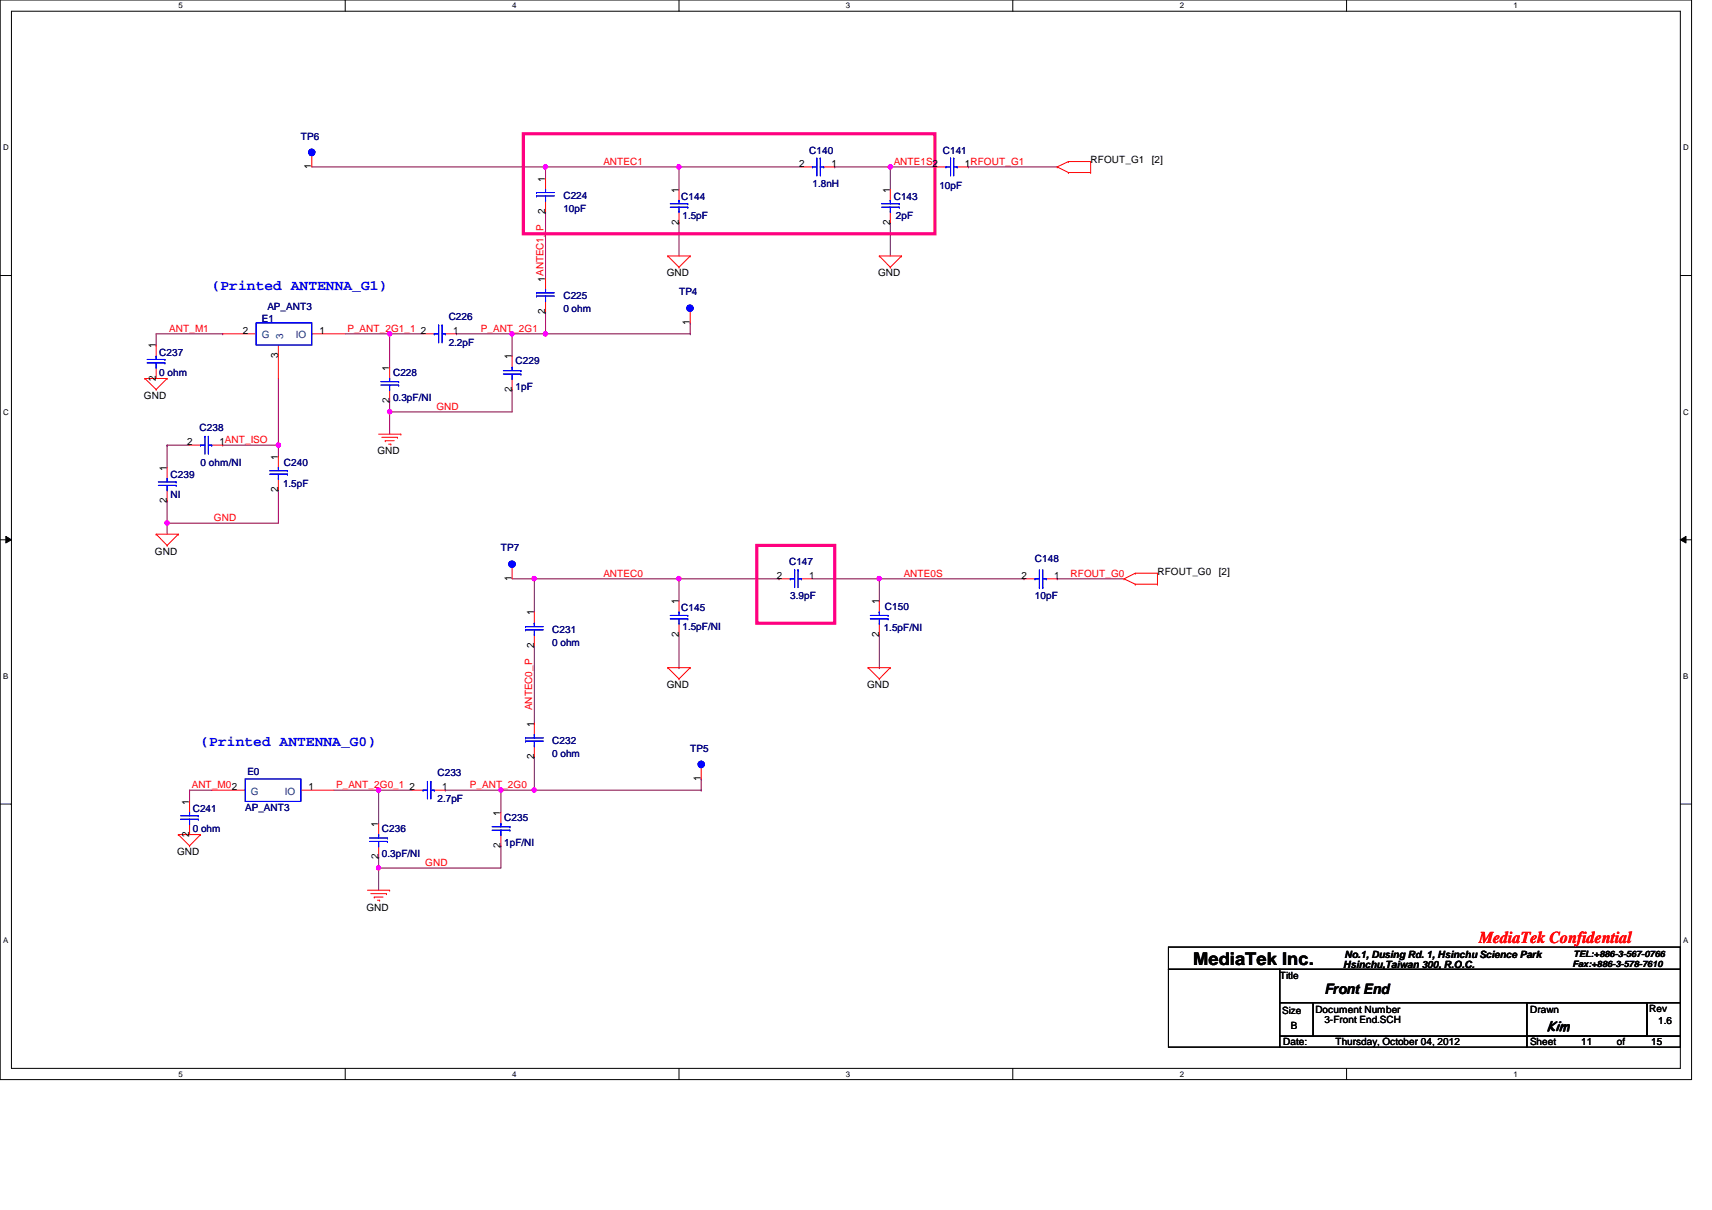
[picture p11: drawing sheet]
<svg xmlns="http://www.w3.org/2000/svg" width="297mm" height="210mm" viewBox="0 0 297 210" stroke-linecap="round" stroke-linejoin="round" font-family="sans-serif">
<path d="M0 0h293.5v187.3h-293.5zM2 1.9h289.5v183.4h-289.5z" fill="none" stroke="#000" stroke-width=".17"/>
<g fill="#fff">
<path d="M30.9 .2h.8v1.5h-.8z"/>
<path d="M30.9 185.5h.8v1.6h-.8z"/>
</g>
<path d="M59.9 0v1.9M59.9 185.3v2" fill="none" stroke="#000" stroke-width=".17"/>
<g fill="#fff">
<path d="M88.9 .2h.7v1.5h-.7z"/>
<path d="M88.9 185.5h.7v1.6h-.7z"/>
</g>
<path d="M117.8 0v1.9M117.8 185.3v2" fill="none" stroke="#000" stroke-width=".17"/>
<g fill="#fff">
<path d="M146.8 .2h.7v1.5h-.7z"/>
<path d="M146.8 185.5h.7v1.6h-.7z"/>
</g>
<path d="M175.7 0v1.9M175.7 185.3v2" fill="none" stroke="#000" stroke-width=".17"/>
<g fill="#fff">
<path d="M204.7 .2h.7v1.5h-.7z"/>
<path d="M204.7 185.5h.7v1.6h-.7z"/>
</g>
<path d="M233.6 0v1.9M233.6 185.3v2" fill="none" stroke="#000" stroke-width=".17"/>
<g fill="#fff">
<path d="M262.6 .2h.8v1.5h-.8z"/>
<path d="M262.6 185.5h.8v1.6h-.8z"/>
<path d="M.5 24.8h1v1.6h-1z"/>
<path d="M292.1 24.8h.9v1.6h-.9z"/>
<path d="M.5 70.7h1v1.5h-1z"/>
<path d="M292.1 70.7h.9v1.5h-.9z"/>
</g>
<path d="M0 47.8h2M291.5 47.8h2" fill="none" stroke="#000" stroke-width=".17"/>
<g fill="#fff">
<path d="M.5 116.5h.9v1.6h-.9z"/>
<path d="M292.1 116.5h.8v1.6h-.8z"/>
</g>
<path d="M0 93.6h2M1 93l1 .6-1 .6zM291.5 93.6l1-.6v1.2zM291.5 93.6h2" fill="none" stroke="#000" stroke-width=".17"/>
<path d="M1 93l1 .6-1 .6zM291.5 93.6l1-.6v1.2z" fill="#000"/>
<g fill="#fff">
<path d="M.5 162.4h.9v1.5h-.9z"/>
<path d="M292.1 162.4h.8v1.5h-.8z"/>
</g>
<path d="M0 139.5h2M291.5 139.5h2" fill="none" stroke="#000" stroke-width=".17"/>
<path d="M117.8 115.8h.1M117.8 100.4h.1M117.8 100.4v3.9M117.8 110.1v5.7" fill="none" stroke="#800040" stroke-width=".17"/>
<circle cx="117.8" cy="100.4" r=".38" fill="#f0f"/>
<circle cx="117.8" cy="100.4" r=".38" fill="none" stroke="#f0f" stroke-width=".17"/>
<path d="M92.7 100.4h25.1M117.8 100.4h.1" fill="none" stroke="#800040" stroke-width=".17"/>
<circle cx="92.7" cy="100.4" r=".38" fill="#f0f"/>
<circle cx="92.7" cy="100.4" r=".38" fill="none" stroke="#f0f" stroke-width=".17"/>
<path d="M141 100.4h11.6M152.6 100.4h.1" fill="none" stroke="#800040" stroke-width=".17"/>
<circle cx="152.5" cy="100.4" r=".38" fill="#f0f"/>
<circle cx="152.5" cy="100.4" r=".38" fill="none" stroke="#f0f" stroke-width=".17"/>
<path d="M152.6 115.8h.1M152.6 110.1v5.7M65.7 137.1h.1M65.7 137.1h5.8M65.7 150.6h.1M65.7 150.6v3.8M65.7 150.6h21.2" fill="none" stroke="#800040" stroke-width=".17"/>
<circle cx="65.7" cy="150.6" r=".37" fill="#f0f"/>
<circle cx="65.7" cy="150.6" r=".37" fill="none" stroke="#f0f" stroke-width=".17"/>
<path d="M58 137.1h7.7M65.7 137.1h.1M65.7 137.1v5.8M86.9 137.1h.1M86.9 137.1v3.8M86.9 146.7h.1M86.9 146.7v3.9" fill="none" stroke="#800040" stroke-width=".17"/>
<circle cx="65.7" cy="137" r=".37" fill="#f0f"/>
<circle cx="65.7" cy="137" r=".37" fill="none" stroke="#f0f" stroke-width=".17"/>
<path d="M77.3 137.1h.1M77.3 137.1h9.6M121.7 135.1h.1M121.7 135.1v2M65.7 148.7h.1M65.7 148.7v1.9" fill="none" stroke="#800040" stroke-width=".17"/>
<circle cx="86.9" cy="137" r=".37" fill="#f0f"/>
<circle cx="86.9" cy="137" r=".37" fill="none" stroke="#f0f" stroke-width=".17"/>
<path d="M86.9 137.1h5.8M92.7 137.1h.1M92.7 131.3h.1M92.7 131.3v5.8" fill="none" stroke="#800040" stroke-width=".17"/>
<circle cx="92.7" cy="137" r=".37" fill="#f0f"/>
<circle cx="92.7" cy="137" r=".37" fill="none" stroke="#f0f" stroke-width=".17"/>
<path d="M154.5 29h.1M154.5 29h7.7M88.9 100.4h3.8M92.7 100.4h.1M92.7 100.4v5.8M92.7 112v13.5M92.7 125.5h.1M92.7 137.1h29M121.7 137.1h.1" fill="none" stroke="#800040" stroke-width=".17"/>
<circle cx="154.5" cy="29" r=".38" fill="#f0f"/>
<circle cx="154.5" cy="29" r=".38" fill="none" stroke="#f0f" stroke-width=".17"/>
<g fill="none" stroke="#800040" stroke-width=".17">
<path d="M117.8 29h.1M117.8 38.6h.1M117.8 29h21.3M117.8 29v3.9M117.8 38.6v5.8M154.5 38.6h.1M154.5 38.6v5.8M168 29h.1M168 29h15.4M27.1 57.9h11.5M38.6 57.9h.1M67.6 57.9h.1"/>
<path d="M67.6 57.9h5.8M67.6 71.5h.1M67.6 71.5v3.8M67.6 71.5h21.3"/>
</g>
<circle cx="67.6" cy="71.4" r=".38" fill="#f0f"/>
<circle cx="67.6" cy="71.4" r=".38" fill="none" stroke="#f0f" stroke-width=".17"/>
<path d="M59.9 57.9h7.7M67.6 57.9h.1M67.6 57.9v5.8M88.9 57.9h.1M88.9 57.9v3.9M88.9 67.6h.1M88.9 67.6v3.9" fill="none" stroke="#800040" stroke-width=".17"/>
<circle cx="67.6" cy="57.9" r=".38" fill="#f0f"/>
<circle cx="67.6" cy="57.9" r=".38" fill="none" stroke="#f0f" stroke-width=".17"/>
<g fill="none" stroke="#800040" stroke-width=".17">
<path d="M154.5 29h.1M154.5 29v3.9M119.8 56h.1M119.8 56v1.9M29 77.2h.1M29 77.2h3.9M29 77.2v3.9M38.6 77.2h.1M38.6 77.2h9.7M29 90.8h.1M29 90.8v1.9M48.3 85h.1"/>
<path d="M48.3 85v5.8h-19.3"/>
</g>
<circle cx="29" cy="90.7" r=".38" fill="#f0f"/>
<circle cx="29" cy="90.7" r=".38" fill="none" stroke="#f0f" stroke-width=".17"/>
<path d="M48.3 77.2h.1M48.3 77.2v2" fill="none" stroke="#800040" stroke-width=".17"/>
<circle cx="48.3" cy="77.2" r=".38" fill="#f0f"/>
<circle cx="48.3" cy="77.2" r=".38" fill="none" stroke="#f0f" stroke-width=".17"/>
<path d="M79.2 57.9h.1M79.2 57.9h9.7M67.6 69.5h.1M67.6 69.5v2" fill="none" stroke="#800040" stroke-width=".17"/>
<circle cx="88.8" cy="57.9" r=".38" fill="#f0f"/>
<circle cx="88.8" cy="57.9" r=".38" fill="none" stroke="#f0f" stroke-width=".17"/>
<path d="M144.8 29h.1M144.8 29h9.7M27.1 59.9h.1M27.1 57.9v2M88.9 57.9h5.8M94.7 57.9h.1M94.7 54.1h.1M94.7 54.1v3.8M48.3 77.2h.1M48.3 65.7v11.5M29 86.9h.1M29 86.9v3.9" fill="none" stroke="#800040" stroke-width=".17"/>
<circle cx="94.6" cy="57.9" r=".38" fill="#f0f"/>
<circle cx="94.6" cy="57.9" r=".38" fill="none" stroke="#f0f" stroke-width=".17"/>
<path d="M94.7 36.7h.1M94.7 29h.1M94.7 29v1.9M94.7 36.7v11.6M94.7 29h23.1M117.8 29h.1M94.7 57.9h25.1M119.8 57.9h.1M32.9 137.1h.1M32.9 137.1h3.8M32.9 137.1v1.9" fill="none" stroke="#800040" stroke-width=".17"/>
<circle cx="94.6" cy="29" r=".38" fill="#f0f"/>
<circle cx="94.6" cy="29" r=".38" fill="none" stroke="#f0f" stroke-width=".17"/>
<circle cx="117.8" cy="29" r=".38" fill="#f0f"/>
<circle cx="117.8" cy="29" r=".38" fill="none" stroke="#f0f" stroke-width=".17"/>
<path d="M54.1 29h40.6M94.7 29h.1M117.8 100.4h17.4M135.2 100.4h.1M152.6 104.3h.1M177.7 100.4h.1M177.7 100.4h-25.1v3.9M183.4 100.4h.1M183.4 100.4h11.6" fill="none" stroke="#800040" stroke-width=".17"/>
<g fill="none" stroke="#f00" stroke-width=".17">
<path d="M139.1 29h1.9M142.9 29h1.9M183.4 29h.1M183.4 29l2 .9M185.4 29.9h.1M185.4 28h.1M185.4 29.9h3.8M185.4 28l-2 1M185.4 28h3.8M189.2 28h.1M189.2 29.9h.1M189.2 28v1.9"/>
<path d="M38.6 57.9h5.8M48.3 59.9v5.8M54.1 57.9h5.8M115.9 44.4h.1M115.9 44.4h3.9M115.9 44.4l1.9 2M117.8 46.4h.1M119.8 44.4h.1M119.8 44.4l-2 2M152.6 44.4h.1M152.6 44.4h3.8M152.6 44.4l1.9 2"/>
<path d="M154.5 46.4h.1M156.4 44.4h.1M156.4 44.4l-1.9 2M25.1 65.7h.1M25.1 65.7h3.9M25.1 65.7l2 1.9M27.1 67.6h.1M29 65.7h.1M29 65.7l-1.9 1.9M48.3 79.2v1.9M65.7 75.3h3.9M66.2 75.9h2.8"/>
<path d="M66.8 76.5h.1M66.8 76.5h1.6M67.4 77h.4M67.6 63.7v2M67.6 67.6v1.9M67.8 77h.1M69 75.9h.1M69.6 75.3h.1M27.1 92.7h.1M27.1 92.7h3.8M27.1 92.7l1.9 1.9M29 94.6h.1"/>
<path d="M30.9 92.7h.1M30.9 92.7l-1.9 1.9M48.3 83v2M197 99.4h.1M197 99.4l-2 1M197 99.4h3.8M200.8 99.4h.1M200.8 99.4v1.9M115.9 115.8h.1M115.9 115.8h3.9M115.9 115.8l1.9 2M117.8 117.8h.1"/>
<path d="M119.8 115.8h.1M119.8 115.8l-2 2M135.2 100.4h1.9M139.1 100.4h1.9M150.6 115.8h.1M150.6 115.8h3.9M150.6 115.8l2 2M152.6 117.8h.1M154.5 115.8h.1M154.5 115.8l-1.9 2M195 100.4h.1M195 100.4l2 .9"/>
<path d="M197 101.3h.1M197 101.3h3.8M200.8 101.3h.1M32.9 139v1.9M71.5 137.1h1.9M75.3 137.1h2M121.7 133.2v1.9M30.9 144.8h.1M30.9 144.8h3.9M30.9 144.8l2 1.9M32.9 146.7h.1M32.9 142.9v1.9"/>
<path d="M34.8 144.8h.1M34.8 144.8l-1.9 1.9M63.8 154.4h3.8M64.3 155h2.8M64.9 155.6h.1M64.9 155.6h1.6M65.5 156.2h.4M65.9 156.2h.1M67.1 155h.1M67.6 154.4h.1"/>
</g>
<path d="M202.7 164.3h88.8v3.8h-88.8zM202.7 168.1h19.3v13.6h-19.3zM222 168.1h69.5v5.8h-69.5zM222 173.9h5.8v5.8h-5.8zM222 179.7h42.9v2h-42.9zM227.8 173.9h57.9v5.8h-57.9zM264.9 179.7h26.6v2h-26.6zM264.9 173.9h20.8v5.8h-20.8zM264.9 173.9h.1M264.9 173.9v5.8M285.7 173.9h5.8v5.8h-5.8z" fill="none" stroke="#000" stroke-width=".17"/>
<path d="M90.8 23.2h71.4v17.4h-71.4zM131.3 94.6h13.5v13.5h-13.5z" fill="none" stroke="#ff0080" stroke-width=".55"/>
<g fill="none" stroke="#00f" stroke-width=".17">
<path d="M141 29h.1M141 29h.7M141.7 27.4h.1M141.7 27.4v3.1M142.3 27.4h.1M142.3 27.4v3.1M142.3 29h.6M142.9 29h.1M44.4 56h9.7v3.9h-9.7zM66.1 66.2h3.1M66.1 66.8h3.1M67.6 67.6h.1"/>
<path d="M67.6 65.7h.1M67.6 65.7v.5M67.6 66.8v.8M69.2 66.2h.1M69.2 66.8h.1M46.8 81.7h3.1M46.8 82.3h3.1M48.3 83h.1M48.3 81.1h.1M48.3 81.1v.6M48.3 82.3v.7M49.9 81.7h.1"/>
<path d="M49.9 82.3h.1M137.9 98.8h.1M137.9 98.8v3.1M138.5 98.8h.1M138.5 98.8v3.1M137.1 100.4h.1M137.1 100.4h.8M138.5 100.4h.6M139.1 100.4h.1M73.4 137.1h.1M73.4 137.1h.8M74.2 135.6h.1"/>
<path d="M74.2 135.6v3M74.8 135.6h.1M74.8 135.6v3M74.8 137.1h.5M75.3 137.1h.1M31.3 141.5h3.1M31.3 142.1h3.1M32.9 142.9h.1M32.9 140.9h.1M32.9 140.9v.6M32.9 142.1v.8M34.4 141.5h.1"/>
<path d="M34.4 142.1h.1"/>
</g>
<circle cx="121.6" cy="132.6" r=".56" fill="#00f"/>
<circle cx="121.6" cy="132.6" r=".56" fill="none" stroke="#00f" stroke-width=".17"/>
<circle cx="121.6" cy="132.6" r=".56" fill="#00f"/>
<g fill="none" stroke="#00f" stroke-width=".17">
<path d="M75.3 57.9h.1M75.3 57.9h.8M76.1 56.4h.1M76.1 56.4v3.1M76.7 56.4h.1M76.7 56.4v3.1M76.7 57.9h.6M77.3 57.9h.1M34.8 77.2h.1M34.8 77.2h.8M35.6 75.7h.1M35.6 75.7v3.1"/>
<path d="M36.1 75.7h.1M36.1 75.7v3.1M36.1 77.2h.6M36.7 77.2h.1M87.3 64.3h3.1M87.3 64.9h3.1M88.9 65.7h.1M88.9 63.7h.1M88.9 63.7v.6M88.9 64.9v.8M90.4 64.3h.1M90.4 64.9h.1"/>
<path d="M27.5 83.6h3.1M27.5 84.2h3.1M29 85h.1M29 83h.1M29 83v.6M29 84.2v.8M30.6 83.6h.1M30.6 84.2h.1M180.3 98.8v3.1M180.9 98.8v3.1M91.2 108.7h.1M91.2 109.3h.1"/>
<path d="M91.2 108.7h3.1M91.2 109.3h3.1M92.7 110.1h.1M92.7 108.1h.1M92.7 108.1v.6M92.7 109.3v.8M179.6 100.4h.1M179.6 100.4h.7M180.3 101.9h.1M180.9 101.9h.1M180.9 100.4h.6M181.5 100.4h.1"/>
<path d="M91.2 128h.1M91.2 128.6h.1M91.2 128h3.1M91.2 128.6h3.1M92.7 129.4h.1M92.7 127.4h.1M92.7 127.4v.6M92.7 128.6v.8"/>
<circle cx="121.6" cy="132.6" r=".56"/>
</g>
<g fill="none" stroke="#f00" stroke-width=".17">
<path d="M73.4 57.9h1.9M77.3 57.9h1.9M32.9 77.2h1.9M36.7 77.2h1.9M88.9 61.8v1.9M88.9 65.7v1.9M29 81.1v1.9M29 85v1.9M88.9 98.5v1.9M92.7 106.2v1.9M92.7 110.1v1.9M177.7 100.4h1.9"/>
<path d="M181.5 100.4h1.9M92.7 125.5v1.9M92.7 129.4v1.9"/>
</g>
<circle cx="88.8" cy="97.9" r=".56" fill="#00f"/>
<circle cx="88.8" cy="97.9" r=".56" fill="none" stroke="#00f" stroke-width=".17"/>
<circle cx="88.8" cy="97.9" r=".56" fill="#00f"/>
<circle cx="88.8" cy="97.9" r=".56" fill="none" stroke="#00f" stroke-width=".17"/>
<path d="M54.1 27.1v1.9" fill="none" stroke="#f00" stroke-width=".17"/>
<circle cx="54.1" cy="26.4" r=".56" fill="#00f"/>
<circle cx="54.1" cy="26.4" r=".56" fill="none" stroke="#00f" stroke-width=".17"/>
<circle cx="54.1" cy="26.4" r=".56" fill="#00f"/>
<circle cx="54.1" cy="26.4" r=".56" fill="none" stroke="#00f" stroke-width=".17"/>
<path d="M119.8 54.1v1.9" fill="none" stroke="#f00" stroke-width=".17"/>
<circle cx="119.7" cy="53.5" r=".56" fill="#00f"/>
<circle cx="119.7" cy="53.5" r=".56" fill="none" stroke="#00f" stroke-width=".17"/>
<circle cx="119.7" cy="53.5" r=".56" fill="#00f"/>
<g fill="none" stroke="#00f" stroke-width=".17">
<path d="M93.1 33.4h.1M93.1 34h.1M93.1 33.4h3.1M93.1 34h3.1M94.7 34.8h.1M94.7 32.9h.1M94.7 32.9v.5M94.7 34v.8M116.3 35.3h3M116.3 35.9h3M117.8 36.7h.1M117.8 34.8h.1"/>
<path d="M117.8 34.8v.5M117.8 35.9v.8M119.3 35.3h.1M119.3 35.9h.1M152.9 35.3h3.1M152.9 35.9h3.1M154.5 36.7h.1M154.5 34.8h.1M154.5 34.8v.5M154.5 35.9v.8M156 35.3h.1M156 35.9h.1"/>
<path d="M164.1 29h.1M164.1 29h.8M164.9 27.4h.1M164.9 27.4v3.1M165.5 27.4h.1M165.5 27.4v3.1M165.5 29h.6M166.1 29h.1M93.1 50.8h.1M93.1 51.4h.1M93.1 50.8h3.1M93.1 51.4h3.1"/>
<path d="M94.7 52.2h.1M94.7 50.2h.1M94.7 50.2v.6M94.7 51.4v.8M25.5 62.4h3.1M25.5 62.9h3.1M27.1 63.7h.1M27.1 61.8h.1M27.1 61.8v.6M27.1 62.9v.8M28.6 62.4h.1M28.6 62.9h.1"/>
<path d="M116.3 106.8h3M116.3 107.4h3M117.8 108.1h.1M117.8 106.2h.1M117.8 106.2v.6M117.8 107.4v.7M119.3 106.8h.1M119.3 107.4h.1M151 106.8h3.1M151 107.4h3.1M152.6 108.1h.1M152.6 106.2h.1"/>
<path d="M152.6 106.2v.6M152.6 107.4v.7M154.1 106.8h.1M154.1 107.4h.1M42.5 135.1h9.7v3.9h-9.7zM64.1 145.4h3.1M64.1 146h3.1M65.7 146.7h.1M65.7 144.8h.1M65.7 144.8v.6M65.7 146v.7M67.2 145.4h.1"/>
<path d="M67.2 146h.1M85.4 143.4h3.1M85.4 144h3.1M86.9 144.8h.1M86.9 142.9h.1M86.9 142.9v.5M86.9 144v.8M88.5 143.4h.1M88.5 144h.1"/>
<circle cx="119.7" cy="53.5" r=".56"/>
</g>
<g fill="none" stroke="#f00" stroke-width=".17">
<path d="M94.7 30.9v2M94.7 34.8v1.9M117.8 32.9v1.9M117.8 36.7v1.9M154.5 32.9v1.9M154.5 36.7v1.9M162.2 29h1.9M166.1 29h1.9M27.1 59.9v1.9M94.7 48.3v1.9M94.7 52.2v1.9M27.1 63.7v2"/>
<path d="M117.8 104.3v1.9M117.8 108.1v2M152.6 104.3v1.9M152.6 108.1v2M36.7 137.1h5.8M52.2 137.1h5.8M65.7 142.9v1.9M65.7 146.7v2M86.9 140.9v2M86.9 144.8v1.9"/>
</g>
<circle cx="117.8" cy="100.4" r=".38" fill="#f0f"/>
<circle cx="117.8" cy="100.4" r=".38" fill="none" stroke="#f0f" stroke-width=".17"/>
<circle cx="92.7" cy="100.4" r=".38" fill="#f0f"/>
<circle cx="92.7" cy="100.4" r=".38" fill="none" stroke="#f0f" stroke-width=".17"/>
<circle cx="152.5" cy="100.4" r=".38" fill="#f0f"/>
<circle cx="152.5" cy="100.4" r=".38" fill="none" stroke="#f0f" stroke-width=".17"/>
<circle cx="65.7" cy="150.6" r=".37" fill="#f0f"/>
<circle cx="65.7" cy="150.6" r=".37" fill="none" stroke="#f0f" stroke-width=".17"/>
<circle cx="65.7" cy="137" r=".37" fill="#f0f"/>
<circle cx="65.7" cy="137" r=".37" fill="none" stroke="#f0f" stroke-width=".17"/>
<circle cx="86.9" cy="137" r=".37" fill="#f0f"/>
<circle cx="86.9" cy="137" r=".37" fill="none" stroke="#f0f" stroke-width=".17"/>
<circle cx="92.7" cy="137" r=".37" fill="#f0f"/>
<circle cx="92.7" cy="137" r=".37" fill="none" stroke="#f0f" stroke-width=".17"/>
<circle cx="154.5" cy="29" r=".38" fill="#f0f"/>
<circle cx="154.5" cy="29" r=".38" fill="none" stroke="#f0f" stroke-width=".17"/>
<circle cx="67.6" cy="71.4" r=".38" fill="#f0f"/>
<circle cx="67.6" cy="71.4" r=".38" fill="none" stroke="#f0f" stroke-width=".17"/>
<circle cx="67.6" cy="57.9" r=".38" fill="#f0f"/>
<circle cx="67.6" cy="57.9" r=".38" fill="none" stroke="#f0f" stroke-width=".17"/>
<circle cx="29" cy="90.7" r=".38" fill="#f0f"/>
<circle cx="29" cy="90.7" r=".38" fill="none" stroke="#f0f" stroke-width=".17"/>
<circle cx="48.3" cy="77.2" r=".38" fill="#f0f"/>
<circle cx="48.3" cy="77.2" r=".38" fill="none" stroke="#f0f" stroke-width=".17"/>
<circle cx="88.8" cy="57.9" r=".38" fill="#f0f"/>
<circle cx="88.8" cy="57.9" r=".38" fill="none" stroke="#f0f" stroke-width=".17"/>
<circle cx="94.6" cy="57.9" r=".38" fill="#f0f"/>
<circle cx="94.6" cy="57.9" r=".38" fill="none" stroke="#f0f" stroke-width=".17"/>
<circle cx="94.6" cy="29" r=".38" fill="#f0f"/>
<circle cx="94.6" cy="29" r=".38" fill="none" stroke="#f0f" stroke-width=".17"/>
<circle cx="117.8" cy="29" r=".38" fill="#f0f"/>
<circle cx="117.8" cy="29" r=".38" fill="none" stroke="#f0f" stroke-width=".17"/>
<text font-size="3" x="207" y="167.3">MediaTek Inc.</text>
<text font-size="2.9" fill="#f00" x="256.6" y="163.6">MediaTek Confidential</text>
<g font-size="2.5" fill="#00f">
<text x="36.7" y="50.3">(Printed ANTENNA_G1)</text>
<text x="34.8" y="129.5">(Printed ANTENNA_G0)</text>
</g>
<text font-size="2.5" x="229.8" y="172.4">Front End</text>
<text font-size="2.4" x="268.4" y="178.8">Kim</text>
<g font-size="1.7" fill="#000080">
<text x="52.2" y="24.2">TP6</text>
<text x="140.4" y="26.7">C140</text>
<text x="163.6" y="26.7">C141</text>
<text x="97.7" y="34.5">C224</text>
<text x="118.2" y="34.6">C144</text>
<text x="141" y="32.5">1.8nH</text>
<text x="155.1" y="34.6">C143</text>
<text x="163" y="32.7">10pF</text>
<text x="97.7" y="36.7">10pF</text>
<text x="118.4" y="37.9">1.5pF</text>
<text x="155.4" y="37.9">2pF</text>
<text x="46.4" y="53.8">AP_ANT3</text>
<text x="97.7" y="51.8">C225</text>
<text x="117.8" y="51.2">TP4</text>
<text x="45.4" y="55.9">E1</text>
<text x="77.8" y="55.5">C226</text>
<text x="77.8" y="59.9">2.2pF</text>
<text x="97.7" y="54.1">0 ohm</text>
<text x="27.6" y="61.7">C237</text>
<text x="27.6" y="65.2">0 ohm</text>
<text x="68.2" y="65.2">C228</text>
<text x="89.4" y="63.2">C229</text>
<text x="68.2" y="69.6">0.3pF/NI</text>
<text x="89.4" y="67.6">1pF</text>
<text x="34.6" y="74.8">C238</text>
<text x="29.6" y="82.9">C239</text>
<text x="34.8" y="80.8">0 ohm/NI</text>
<text x="49.3" y="80.8">C240</text>
<text x="29.6" y="86.4">NI</text>
<text x="49.1" y="84.5">1.5pF</text>
<text x="86.9" y="95.6">TP7</text>
<text x="136.9" y="98">C147</text>
<text x="179.6" y="97.6">C148</text>
<text x="118.2" y="106">C145</text>
<text x="137.1" y="103.9">3.9pF</text>
<text x="153.5" y="105.9">C150</text>
<text x="179.6" y="103.9">10pF</text>
<text x="95.8" y="109.7">C231</text>
<text x="95.8" y="112.1">0 ohm</text>
<text x="118.4" y="109.3">1.5pF/NI</text>
<text x="153.3" y="109.5">1.5pF/NI</text>
<text x="95.8" y="129">C232</text>
<text x="95.8" y="131.4">0 ohm</text>
<text x="119.8" y="130.4">TP5</text>
<text x="42.9" y="134.5">E0</text>
<text x="75.9" y="134.6">C233</text>
<text x="33.4" y="140.8">C241</text>
<text x="42.5" y="140.6">AP_ANT3</text>
<text x="75.9" y="139.1">2.7pF</text>
<text x="87.5" y="142.4">C235</text>
<text x="33.4" y="144.3">0 ohm</text>
<text x="66.2" y="144.3">C236</text>
<text x="66.2" y="148.7">0.3pF/NI</text>
<text x="87.5" y="146.8">1pF/NI</text>
</g>
<g font-size="1.7">
<text x="54.1" y="29.4" transform="rotate(-90 54.1 29.4)">1</text>
<text x="138.6" y="28.9">2</text>
<text x="144.3" y="28.9">1</text>
<text x="167.4" y="28.9">1RFOUT_G1</text>
<text x="189.2" y="28.3">RFOUT_G1</text>
<text x="199.9" y="28.3">[2]</text>
<text x="94.6" y="31.5" transform="rotate(-90 94.6 31.5)">1</text>
<text x="117.8" y="33.4" transform="rotate(-90 117.8 33.4)">1</text>
<text x="154.4" y="33.4" transform="rotate(-90 154.4 33.4)">1</text>
<text x="94.6" y="37.1" transform="rotate(-90 94.6 37.1)">2</text>
<text x="117.8" y="39" transform="rotate(-90 117.8 39)">2</text>
<text x="154.4" y="39" transform="rotate(-90 154.4 39)">2</text>
<text x="115.7" y="48">GND</text>
<text x="152.4" y="48">GND</text>
<text x="94.6" y="48.9" transform="rotate(-90 94.6 48.9)">1ANTEC1_P</text>
<text x="42.1" y="57.9">2</text>
<text x="55.5" y="57.9">1</text>
<text x="73" y="57.9">2</text>
<text x="78.6" y="57.9">1</text>
<text x="94.6" y="54.5" transform="rotate(-90 94.6 54.5)">2</text>
<text x="119.7" y="56.4" transform="rotate(-90 119.7 56.4)">1</text>
<text x="27" y="60.5" transform="rotate(-90 27 60.5)">1</text>
<text x="48.3" y="62.2" transform="rotate(-90 48.3 62.2)">3</text>
<text x="67.6" y="64.3" transform="rotate(-90 67.6 64.3)">1</text>
<text x="88.8" y="62.4" transform="rotate(-90 88.8 62.4)">1</text>
<text x="25" y="69.2">GND</text>
<text x="27" y="66" transform="rotate(-90 27 66)">2</text>
<text x="67.6" y="69.9" transform="rotate(-90 67.6 69.9)">2</text>
<text x="88.8" y="68" transform="rotate(-90 88.8 68)">2</text>
<text x="32.5" y="77.2">2</text>
<text x="38.1" y="77.2">1ANT_ISO</text>
<text x="29" y="81.7" transform="rotate(-90 29 81.7)">1</text>
<text x="48.3" y="79.8" transform="rotate(-90 48.3 79.8)">1</text>
<text x="65.5" y="78.8">GND</text>
<text x="29" y="87.3" transform="rotate(-90 29 87.3)">2</text>
<text x="48.3" y="85.3" transform="rotate(-90 48.3 85.3)">2</text>
<text x="26.9" y="96.2">GND</text>
<text x="88.8" y="100.8" transform="rotate(-90 88.8 100.8)">1</text>
<text x="134.8" y="100.4">2</text>
<text x="140.4" y="100.4">1</text>
<text x="177.2" y="100.4">2</text>
<text x="182.9" y="100.4">1</text>
<text x="200.8" y="99.7">RFOUT_G0</text>
<text x="211.5" y="99.7">[2]</text>
<text x="92.7" y="106.8" transform="rotate(-90 92.7 106.8)">1</text>
<text x="117.8" y="104.8" transform="rotate(-90 117.8 104.8)">1</text>
<text x="152.5" y="104.8" transform="rotate(-90 152.5 104.8)">1</text>
<text x="92.7" y="112.4" transform="rotate(-90 92.7 112.4)">2</text>
<text x="117.8" y="110.4" transform="rotate(-90 117.8 110.4)">2</text>
<text x="152.5" y="110.4" transform="rotate(-90 152.5 110.4)">2</text>
<text x="115.7" y="119.4">GND</text>
<text x="150.4" y="119.4">GND</text>
<text x="92.7" y="131.7" transform="rotate(-90 92.7 131.7)">2</text>
<text x="92.7" y="126.1" transform="rotate(-90 92.7 126.1)">1</text>
<text x="53.5" y="137">1</text>
<text x="71.1" y="137">2</text>
<text x="76.7" y="137">1</text>
<text x="121.6" y="135.6" transform="rotate(-90 121.6 135.6)">1</text>
<text x="32.8" y="139.6" transform="rotate(-90 32.8 139.6)">1</text>
<text x="65.7" y="143.4" transform="rotate(-90 65.7 143.4)">1</text>
<text x="86.9" y="141.5" transform="rotate(-90 86.9 141.5)">1</text>
<text x="30.7" y="148.3">GND</text>
<text x="32.8" y="145.2" transform="rotate(-90 32.8 145.2)">2</text>
<text x="65.7" y="149.1" transform="rotate(-90 65.7 149.1)">2</text>
<text x="86.9" y="147.1" transform="rotate(-90 86.9 147.1)">2</text>
<text x="63.6" y="158">GND</text>
<text x="233" y="167.9">Hsinchu,Taiwan 300, R.O.C.</text>
<text x="233.3" y="166.1">No.1, Dusing Rd. 1, Hsinchu Science Park</text>
<text x="222" y="169.8">Title</text>
<text x="222.5" y="175.9">Size</text>
<text x="224" y="178.4">B</text>
<text x="228.2" y="175.8">Document Number</text>
<text x="229.8" y="177.5">3-Front End.SCH</text>
<text x="265.5" y="175.8">Drawn</text>
<text x="286.1" y="175.6">Rev</text>
<text x="287.7" y="177.7">1.6</text>
<text x="222.6" y="181.4">Date:</text>
<text x="231.7" y="181.4">Thursday, October 04, 2012</text>
<text x="265.5" y="181.4">Sheet</text>
<text x="274.4" y="181.4">11</text>
<text x="280.5" y="181.4">of</text>
<text x="286.5" y="181.4">15</text>
</g>
<g font-size="1.7" fill="#f00">
<text x="104.7" y="28.6">ANTEC1</text>
<text x="155.1" y="28.6">ANTE1S2</text>
<text x="29.4" y="57.5">ANT_M1</text>
<text x="60.3" y="57.5">P_ANT_2G1_1</text>
<text x="83.4" y="57.5">P_ANT_2G1</text>
<text x="75.7" y="71.1">GND</text>
<text x="37.1" y="90.4">GND</text>
<text x="104.7" y="100">ANTEC0</text>
<text x="156.8" y="100">ANTE0S</text>
<text x="185.8" y="100">RFOUT_G0</text>
<text x="92.3" y="123.2" transform="rotate(-90 92.3 123.2)">ANTEC0_P</text>
<text x="33.3" y="136.7">ANT_M02</text>
<text x="58.3" y="136.7">P_ANT_2G0_1</text>
<text x="81.5" y="136.7">P_ANT_2G0</text>
<text x="73.8" y="150.2">GND</text>
</g>
<g font-size="1.7" fill="#004080">
<text x="45.4" y="58.7">G</text>
<text x="49.1" y="58.9" transform="rotate(-90 49.1 58.9)">3</text>
<text x="51.3" y="58.7">IO</text>
<text x="43.5" y="137.9">G</text>
<text x="49.4" y="137.9">IO</text>
</g>
<g font-size="1.5">
<text x="272.8" y="167.8">Fax:+886-3-578-7610</text>
<text x="273" y="166.1">TEL:+886-3-567-0766</text>
</g>
<g font-size="1.4">
<text x="30.9" y="1.4">5</text>
<text x="88.9" y="1.4">4</text>
<text x="146.8" y="1.4">3</text>
<text x="204.7" y="1.4">2</text>
<text x="262.6" y="1.4">1</text>
<text x=".5" y="26.1">D</text>
<text x="292.1" y="26.1">D</text>
<text x=".5" y="71.9">C</text>
<text x="292.1" y="71.9">C</text>
<text x=".5" y="117.8">B</text>
<text x="292.1" y="117.8">B</text>
<text x=".5" y="163.6">A</text>
<text x="292.1" y="163.6">A</text>
<text x="30.9" y="186.8">5</text>
<text x="88.9" y="186.8">4</text>
<text x="146.8" y="186.8">3</text>
<text x="204.7" y="186.8">2</text>
<text x="262.6" y="186.8">1</text>
</g>
</svg>
